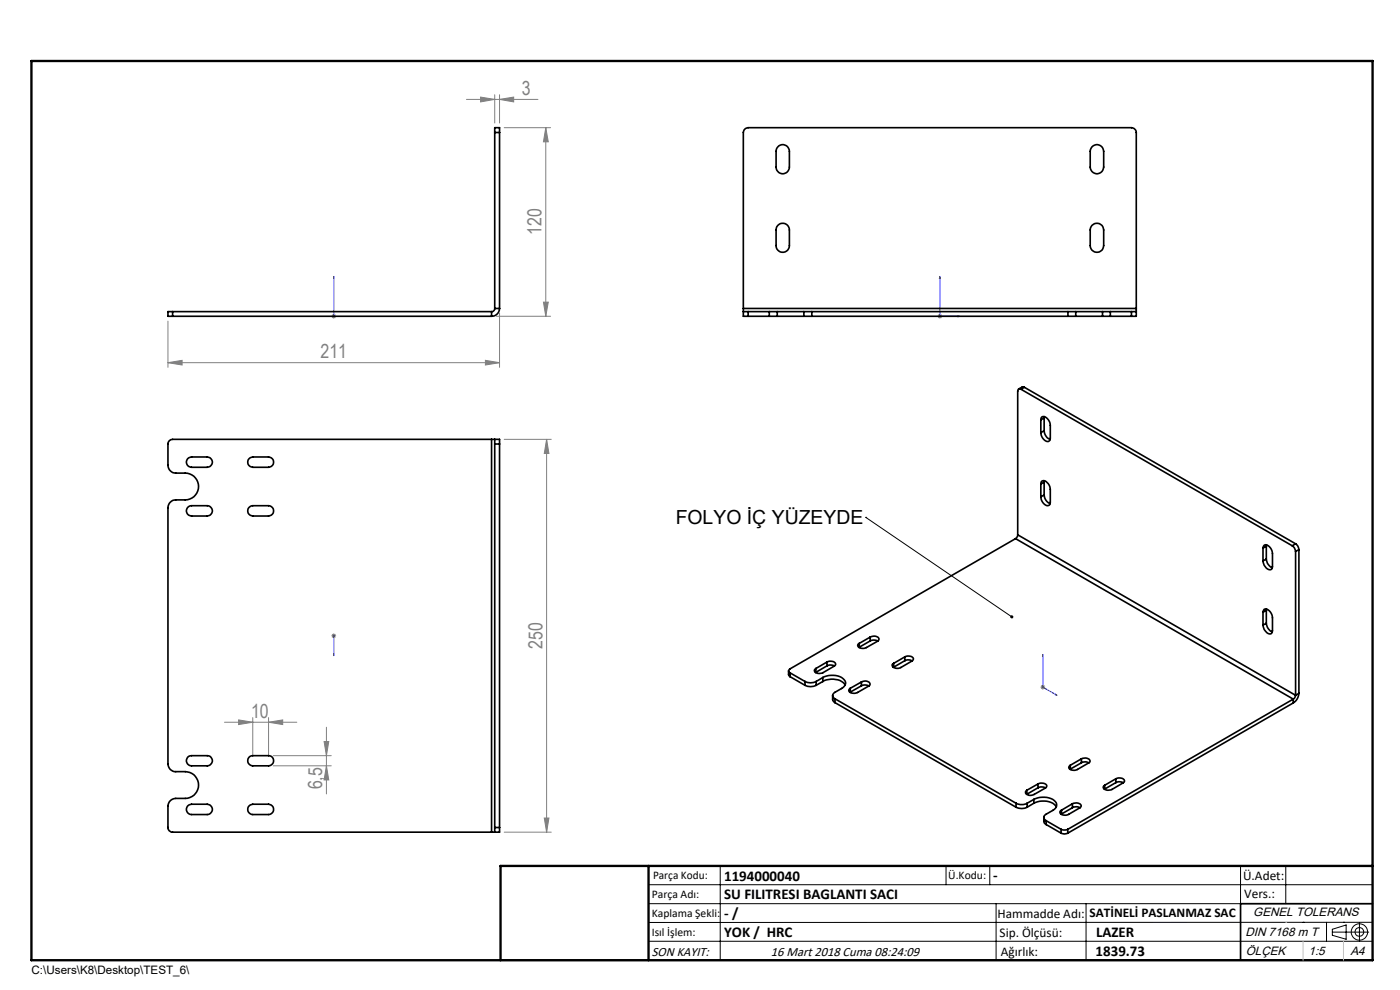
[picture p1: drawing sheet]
<svg xmlns="http://www.w3.org/2000/svg" width="297mm" height="210mm" viewBox="0 0 297 210" stroke-linecap="round" stroke-linejoin="round" font-family="sans-serif">
<g fill="none" stroke="#000" stroke-width=".21">
<path d="M183.7 109.7h.1M183.7 109.7l30.9 21.1M137.6 187.7h153.6M137.6 191.7h153.6M137.6 199.7h153.6M152.8 183.7v20M200.7 183.7v4M210 183.7v4M211.3 191.7v12M230.4 191.7v12M263.2 183.7v20M272.8 183.7v8"/>
<path d="M276.4 195.6h.1M281.4 195.6v4.1M282.6 197.7h7.8M282.6 197.1l3-.9v3l-3-.8zM285 195.6h.1M288.4 195.8v3.8M291.2 195.6l-153.6 .1"/>
<circle cx="288.4" cy="197.7" r="1.74"/>
<circle cx="288.4" cy="197.7" r=".93"/>
</g>
<g fill="none" stroke="#00f" stroke-width=".21">
<path d="M70.8 58.6v.4v-.4M70.8 58.6v8.5M199.4 58.6l.1 .4h-.2zM199.4 58.6v8.5h4.2M70.8 67v.2zM70.8 67.1h.1M203.2 67l.4 .1-.4 .1zM70.8 139.1v-.4v.4M70.8 134.8v.2zM70.8 134.9h.1M70.8 134.9v4.2M221.2 138.8l.1 .4h-.1z"/>
<path d="M221.2 138.8v7l3 1.7M223.9 147.2l.3 .3-.3-.1z"/>
</g>
<g fill="none" stroke="#808080" stroke-width=".21">
<path d="M99 21.1h15.1M102 20.6l3 .5-3 .5zM105 20.1v6M106 21.1l3-.5v1zM106 20.1v6M107 27.1h9.8M115.8 27.1v40M115.8 27.1l.5 3h-1zM35.6 76.9l3-.5v1zM35.6 68.1v9.8M35.6 76.9h70.4M70.3 67.1h1"/>
<path d="M70.4 66.7l.8 .7M70.8 66.6v1M71.2 66.7l-.8 .7M103 76.4l3 .5-3 .5zM105.3 67.1h11.5M106 66.4v11.5M115.3 64.1h1l-.5 3zM198.9 67.1h1M199 66.7l.7 .7M199.4 66.6v1M199.7 66.7l-.7 .7M107 93.2h9.9"/>
<path d="M116 93.2l.5 3h-1zM116 93.2v83.3M70.3 134.9h1M70.4 134.5l.8 .7M70.8 134.4v1M71.2 134.5l-.8 .7M47.6 153.2h15.4M50.6 152.7l3 .5-3 .5zM53.6 152.2v8.2M57 153.2l3-.5v1zM57 152.2v8.2M68.8 157.3h.9l-.4 3z"/>
<path d="M69.3 154.3v14.1M220.7 145.8h1M220.9 145.4l.7 .7M221.2 145.3v1M221.6 145.4l-.7 .7M58 160.3h12.3M58 162.4h12.3M69.3 162.4l.4 3h-.9zM107 176.5h9.9M115.5 173.5h1l-.5 3z"/>
</g>
<path d="M291.2 191.7h-28v12M106.2 203.7h185" fill="none" stroke="#000" stroke-width=".35"/>
<path d="M6.7 12.9h284.5v190.8h-284.5zM137.6 183.7v20M291.2 183.7h-185v20" fill="none" stroke="#000" stroke-width=".5"/>
<path d="M272.8 195.6h.1M276.4 199.7v4M285 199.7v4" fill="none" stroke="#c0c0c0" stroke-width=".21"/>
<path d="M214.4 130.6a.34 .34 0 0 1 .4 0 .34 .34 0 0 1 .1 .4l-.3-.2 .3 .2-.3 .2a.32 .32 0 0 1-.2-.6z" fill="#000"/>
<g fill="#00f">
<path d="M70.8 67v.2zM70.8 58.6v.4z"/>
<path d="M70.8 138.7v.4zM70.8 134.8v.2zM203.2 67l.4 .1-.4 .1zM199.4 58.6l.1 .4h-.2zM223.9 147.2l.3 .3-.3-.1zM221.2 138.8l.1 .4h-.1z"/>
</g>
<g fill="#808080">
<path d="M103 76.4l3 .5-3 .5zM35.6 76.9l3-.5v1z"/>
<path d="M102 20.6l3 .5-3 .5zM106 21.1l3-.5v1zM50.6 152.7l3 .5-3 .5zM57 153.2l3-.5v1z"/>
<path d="M115.3 64.1h1l-.5 3zM115.8 27.1l.5 3h-1z"/>
<path d="M116 93.2l.5 3h-1zM115.5 173.5h1l-.5 3z"/>
<path d="M68.8 157.3h.9l-.4 3zM69.3 162.4l.4 3h-.9z"/>
</g>
<g fill="none" stroke="#000" stroke-width=".35">
<path d="M105 28.1v-1h1v1M105 28.1h1M105 28.1v37.3M106 28.1v37.3M165 31.2a1.41 1.41 0 0 1 1.5-.4 1.41 1.41 0 0 1 1 1.3v3.3a1.41 1.41 0 0 1-1.4 1.5 1.41 1.41 0 0 1-1.5-1.5v-3.3zM231.6 31.2a1.43 1.43 0 0 1 1.6-.4 1.43 1.43 0 0 1 .9 1.3v3.3a1.43 1.43 0 0 1-1.4 1.5 1.43 1.43 0 0 1-1.4-1.5v-3.3zM165 47.8a1.41 1.41 0 0 1 1.6-.4 1.41 1.41 0 0 1 .9 1.4v3.3a1.41 1.41 0 0 1-1.4 1.4 1.41 1.41 0 0 1-1.5-1.4v-3.3zM231.6 47.8a1.43 1.43 0 0 1 1.6-.4 1.43 1.43 0 0 1 .9 1.4v3.3a1.43 1.43 0 0 1-1.4 1.4 1.43 1.43 0 0 1-1.4-1.4v-3.3zM36.6 66.1h-1v1h1M36.6 66.1v1M36.6 67.1h67.7M36.6 66.1h67.7"/>
<path d="M104.3 66.1v1M105 65.4a.66 .66 0 0 1-.7 .7M105 65.4h1M106 65.4a1.69 1.69 0 0 1-1.7 1.7M157.7 66.1v1h1M157.7 66.1h1M157.7 65.4v.7M157.7 65.4v-37.3a1.09 1.09 0 0 1 1-1h81.3a1.09 1.09 0 0 1 1.1 1v37.3M157.7 65.4h83.4M158.7 67.1h4.5M158.7 66.1h4.5M158.7 66.1v1"/>
<path d="M163.2 67.1h1.7M163.2 66.1h1.7M163.2 66.1v1M164.9 67.1h5.6M164.9 66.1h5.6M164.9 66.1v1M170.5 67.1h1.7M170.5 66.1h1.7M170.5 66.1v1M172.2 67.1h54.4M172.2 66.1h54.4M172.2 66.1v1"/>
<path d="M226.6 66.1h1.6M226.6 67.1h1.6M226.6 66.1v1M228.2 67.1h5.7M228.2 66.1h5.7M228.2 66.1v1M233.9 67.1h1.6M233.9 66.1h1.6M233.9 66.1v1M235.5 67.1h4.5M235.5 66.1h4.5M235.5 66.1v1"/>
<path d="M240 66.1h1.1M240 66.1v1M241.1 66.1v1h-1.1M241.1 65.4v.7M39.8 97.3l.8-.4h3.4a1.09 1.09 0 0 1 1.1 1.1 1.09 1.09 0 0 1-1.1 1.1h-3.4a1.1 1.1 0 0 1-.9-.6 1.1 1.1 0 0 1 .1-1.2zM52.8 97.3l.8-.4h3.4a1.09 1.09 0 0 1 1 1.1 1.09 1.09 0 0 1-1 1.1h-3.4a1.08 1.08 0 0 1-1-.6 1.08 1.08 0 0 1 .2-1.2zM104.3 93.2h.7M104.3 93.2h-67.7a.96 .96 0 0 0-1 1v4.5a1.69 1.69 0 0 0 1.7 1.7 5 5 0 0 1 3.4 .3 2.84 2.84 0 0 1 1.3 3.2 2.84 2.84 0 0 1-2.7 2.1h-2a1.69 1.69 0 0 0-1.7 1.7v54.3a1.63 1.63 0 0 0 1.7 1.7 5.7 5.7 0 0 1 3.4 .4 2.83 2.83 0 0 1 1.3 3.2 2.83 2.83 0 0 1-2.7 2.1h-2a1.69 1.69 0 0 0-1.7 1.6v4.5a.96 .96 0 0 0 1 1h67.7M104.3 93.2v83.3M105 93.2v1M105 93.2h1v1M105 94.2v81.3"/>
<path d="M105 94.2h1M106 94.2v81.3M216.6 82.6a.42 .42 0 0 0-.5-.1 .42 .42 0 0 0-.2 .5v30.4M216.6 82.6l57.5 33.2M217.3 82.2l-.4-.1-.8 .4M217.3 82.2l-.7 .4M217.3 82.2l57.5 33.1M220.8 89.1a.7 .7 0 0 1 .5-.8 .7 .7 0 0 1 .8 .5l.7 1.1v3a.71 .71 0 0 1-.5 .8 .71 .71 0 0 1-.9-.5l-.5-.8-.1-.6M220.8 89.1v2.7M221.5 91.4a2.12 2.12 0 0 0 1.3 1.8M221.5 88.6l-.7 .5M221.5 91.4l-.7 .4"/>
<path d="M221.5 88.6v2.8M221.5 88.4v.2M39.8 107.7l.8-.4h3.4a1.09 1.09 0 0 1 1.1 1.1 1.09 1.09 0 0 1-1.1 1.1h-3.4a1.1 1.1 0 0 1-.9-.7 1.1 1.1 0 0 1 .1-1.1zM52.8 107.7l.8-.4h3.4a1.09 1.09 0 0 1 1 1.1 1.09 1.09 0 0 1-1 1.1h-3.4a1.08 1.08 0 0 1-1-.7 1.08 1.08 0 0 1 .2-1.1zM215.4 114.3l-47.8 27.6a.44 .44 0 0 0-.3 .4 .44 .44 0 0 0 .3 .4M215.4 114.3l59 34M215.9 113.4l-.1 .4-.4 .5M215.9 113.4l58.9 34.1M220.8 102.7a.7 .7 0 0 1 .5-.8 .7 .7 0 0 1 .8 .5l.5 .5 .2 .6v3a.71 .71 0 0 1-.5 .8 .71 .71 0 0 1-.9-.5l-.5-.8-.1-.6M220.8 102.7v2.7M221.5 105a2.01 2.01 0 0 0 1.3 1.8M221.5 102.3v2.7"/>
<path d="M221.5 102.3l-.7 .4M221.5 105l-.7 .4M221.5 102v.3M267.9 116.3a.71 .71 0 0 1 .6-.8 .71 .71 0 0 1 .8 .5l.6 1.1v3a.7 .7 0 0 1-.5 .8 .7 .7 0 0 1-.8-.4l-.4-.6-.3-.9M267.9 116.3v2.7M268.6 118.6a2.16 2.16 0 0 0 1.3 1.8M268.6 115.9l-.7 .4M268.6 118.6l-.7 .4M268.6 115.9v2.7M268.7 115.6l-.1 .3M274.1 115.8l.5 .5 .2 .7M274.8 115.3a1.6 1.6 0 0 1 .8 1.3"/>
<path d="M274.8 117v30.5M274.8 115.3l-.7 .5M275.6 116.6l-.8 .4M275.6 116.6v30.5M182.3 136.5v.8M182.3 137.3h-.1M184.6 135.1a1.3 1.3 0 0 1 1.9 .4l-.3 .5-2.4 1.4a1.35 1.35 0 0 1-1.8-.4l.3-.5M184.6 136l.9-.2 .7 .2M184.6 135.1l-2.3 1.4M184.6 135.1v.9M184.6 136l-2.3 1.3M191.9 139.3a1.35 1.35 0 0 1 1.9 .4l-.3 .5-2.4 1.4a1.2 1.2 0 0 1-1.8-.6l.3-.3"/>
<path d="M191.9 139.3l-2.3 1.4M191.9 139.3v.9M267.9 129.9a.71 .71 0 0 1 .6-.8 .71 .71 0 0 1 .8 .5l.6 1.1v3.1a.69 .69 0 0 1-.5 .7 .69 .69 0 0 1-.8-.5l-.4-.5-.3-.9M267.9 129.9v2.7M268.6 132.2a2.16 2.16 0 0 0 1.3 1.8M268.6 129.5v2.7M268.6 129.5l-.7 .4M268.6 132.2l-.7 .4M268.7 129.2l-.1 .3M167.3 142.3v.8l.3 .4M167.6 142.7l3.2 1.9M167.6 143.5l3.2 1.9"/>
<path d="M167.6 142.7v.8M170.8 144.6a2.62 2.62 0 0 0 2.3 0M170.8 145.4a2.62 2.62 0 0 0 2.3 0M170.8 144.6v.8M173.1 141.8v.8M173.1 142.6l-.1 .1M173.1 144.6v.8M174.6 143.7a3.8 3.8 0 0 1 4.7 .8 1.24 1.24 0 0 1-.8 1.5l-1.4 .9a.73 .73 0 0 0-.5 .6 .73 .73 0 0 0 .5 .7M174.6 144.6a3.8 3.8 0 0 1 4.7 .7M174.6 143.7l-1.5 .9M174.6 143.7v.9M174.6 144.6l-1.5 .8"/>
<path d="M175.4 140.4a1.35 1.35 0 0 1 1.9 .4l-.3 .5-2.4 1.4a1.31 1.31 0 0 1-1.8-.4l.3-.5M175.4 141.2l.9-.1 .7 .2M175.4 140.4l-2.3 1.4M175.4 140.4v.8M175.4 141.2l-2.3 1.4M176.6 147.5l.1 1 .4 .5M177.1 148.2l38.4 22.2M177.1 149l38.4 22.2M177.1 148.2v.8M180.4 146v.8M180.4 146.8l-.1 .1M182.7 144.7a1.17 1.17 0 0 1 1.9 .5l-2.7 1.7a1.38 1.38 0 0 1-1.8-.4l.3-.5"/>
<path d="M182.7 145.5l.9-.2 .7 .2M182.7 144.7l-2.3 1.3M182.7 144.7v.8M182.7 145.5l-2.3 1.3M189.6 140.7v.8M189.6 141.5l-.1 .1M191.9 140.2l.9-.2 .7 .2M191.9 140.2l-2.3 1.3M274.4 148.3l-47.9 27.6M274.4 148.3v.8M274.4 149.1l-47.9 27.6M274.8 147.5l-.1 .4-.3 .4"/>
<path d="M275.6 147.1a2.61 2.61 0 0 1-1.2 2M275.6 147.1l-.8 .4M39.8 171l.8-.4h3.4a1.09 1.09 0 0 1 1.1 1.1 1.09 1.09 0 0 1-1.1 1.1h-3.4a1.1 1.1 0 0 1-.9-.7 1.1 1.1 0 0 1 .1-1.1zM39.8 160.6l.8-.3h3.4a1.08 1.08 0 0 1 1.1 1.1 1.08 1.08 0 0 1-1.1 1h-3.4a1.1 1.1 0 0 1-.9-.6 1.1 1.1 0 0 1 .1-1.2zM52.8 171l.8-.4h3.4a1.09 1.09 0 0 1 1 1.1 1.09 1.09 0 0 1-1 1.1h-3.4a1.08 1.08 0 0 1-1-.7 1.08 1.08 0 0 1 .2-1.1zM52.8 160.6l.8-.3h3.4a1.08 1.08 0 0 1 1 1.1 1.08 1.08 0 0 1-1 1h-3.4a1.08 1.08 0 0 1-1-.6 1.08 1.08 0 0 1 .2-1.2zM104.3 176.5h.7M105 175.5v1M105 175.5h1M106 175.5v1h-1M215.5 170.4a2.62 2.62 0 0 0 2.4 0M215.5 171.2a2.62 2.62 0 0 0 2.4 0"/>
<path d="M215.5 170.4v.8M217.8 168.5h.1M217.8 167.6v.9M217.9 170.4v.8M219.3 169.6a3.8 3.8 0 0 1 4.8 .7l.1 .3a1.25 1.25 0 0 1-.9 1.3l-1.4 .8a.73 .73 0 0 0-.5 .7 .73 .73 0 0 0 .5 .7M219.3 170.4a3.8 3.8 0 0 1 4.8 .8M219.3 169.6l-1.4 .8M219.3 169.6v.8M219.3 170.4l-1.4 .8M220.2 166.3a1.38 1.38 0 0 1 1.9 .4l-.3 .5-2.4 1.3a1.25 1.25 0 0 1-1.8-.4l.2-.5M220.2 167.1l.9-.2 .7 .2M220.2 166.3l-2.4 1.3"/>
<path d="M220.2 166.3v.8M220.2 167.1l-2.4 1.4M221.4 173.4l.1 1 .4 .5M221.9 174.1l3.2 1.8M221.9 174.1v.8M221.9 174.9l3.2 1.8M225.1 175.9l.5 .2 .9-.2M225.1 176.7a1.5 1.5 0 0 0 1.4 0M225.1 175.9v.8M225.2 171.9v.8M225.2 172.7h-.1M226.5 175.9v.8"/>
<path d="M227 162.3v.9M227 163.2h.1M227.5 170.5a1.34 1.34 0 0 1 1.9 .4l-.3 .5-2.4 1.3a1.35 1.35 0 0 1-1.8-.3l.3-.5M227.5 171.3l.9-.2 .7 .2M227.5 170.5l-2.3 1.4M227.5 170.5v.8M227.5 171.3l-2.3 1.4M229.4 161a1.2 1.2 0 0 1 1.8 .6l-2.6 1.6a1.35 1.35 0 0 1-1.9-.4l.3-.5M229.4 161.8l.9-.2 .7 .2M229.4 161l-2.4 1.3M229.4 161v.8M229.4 161.8l-2.4 1.4"/>
<path d="M234.4 166.6v.8M234.4 167.4h-.1M236.7 165.2a1.35 1.35 0 0 1 1.8 .4l-.1 .3-2.5 1.6a1.34 1.34 0 0 1-1.9-.5l.4-.4M236.7 166l.9-.2 .7 .2M236.7 165.2l-2.3 1.4M236.7 165.2v.8M236.7 166l-2.3 1.4"/>
</g>
<g font-size="4.1" fill="#808080">
<text x="110.7" y="20.2">3</text>
<text x="114.9" y="49.9" transform="rotate(-90 114.9 49.9)">120</text>
<text x="68" y="76">211</text>
<text x="115.1" y="137.7" transform="rotate(-90 115.1 137.7)">250</text>
<text x="53.3" y="152.3">10</text>
<text x="68.4" y="167.5" transform="rotate(-90 68.4 167.5)">6,5</text>
</g>
<text font-size="4.1" x="143.3" y="111.2">FOLYO İÇ YÜZEYDE</text>
<g font-size="3.2">
<text x="153.6" y="186.8">1194000040</text>
<text x="153.6" y="190.8">SU FILITRESI BAGLANTI SACI</text>
<text x="210.7" y="186.6">-</text>
<text x="153.6" y="194.8">- /</text>
<text x="153.6" y="198.8">YOK / HRC</text>
<text x="232.4" y="202.8">1839.73</text>
<text x="232.5" y="198.8">LAZER</text>
</g>
<g font-size="2.8">
<text x="263.7" y="186.7">Ü.Adet:</text>
<text x="263.9" y="190.5">Vers.:</text>
<text x="211.6" y="194.8">Hammadde Adı:</text>
<text x="231.2" y="194.5">SATİNELİ PASLANMAZ SAC</text>
<text x="138.3" y="202.8">SON KAYIT:</text>
<text x="163.6" y="202.8">16 Mart 2018 Cuma 08:24:09</text>
<text x="212.1" y="198.7">Sip. Ölçüsü:</text>
<text x="212.3" y="202.7">Ağırlık:</text>
</g>
<g font-size="2.6">
<text x="265.9" y="194.4">GENEL TOLERANS</text>
<text x="264.2" y="198.5">DIN 7168 m T</text>
<text x="264.3" y="202.6">ÖLÇEK</text>
<text x="277.6" y="202.6">1:5</text>
<text x="286.5" y="202.6">A4</text>
</g>
<g font-size="2.5">
<text x="138.3" y="190.5">Parça Adı:</text>
<text x="138.5" y="186.5">Parça Kodu:</text>
<text x="201.2" y="186.5">Ü.Kodu:</text>
<text x="138.3" y="194.5">Kaplama Şekli:</text>
<text x="138.3" y="198.6">Isıl İşlem:</text>
<text x="6.7" y="206.7">C:\Users\K8\Desktop\TEST_6\</text>
</g>
</svg>
